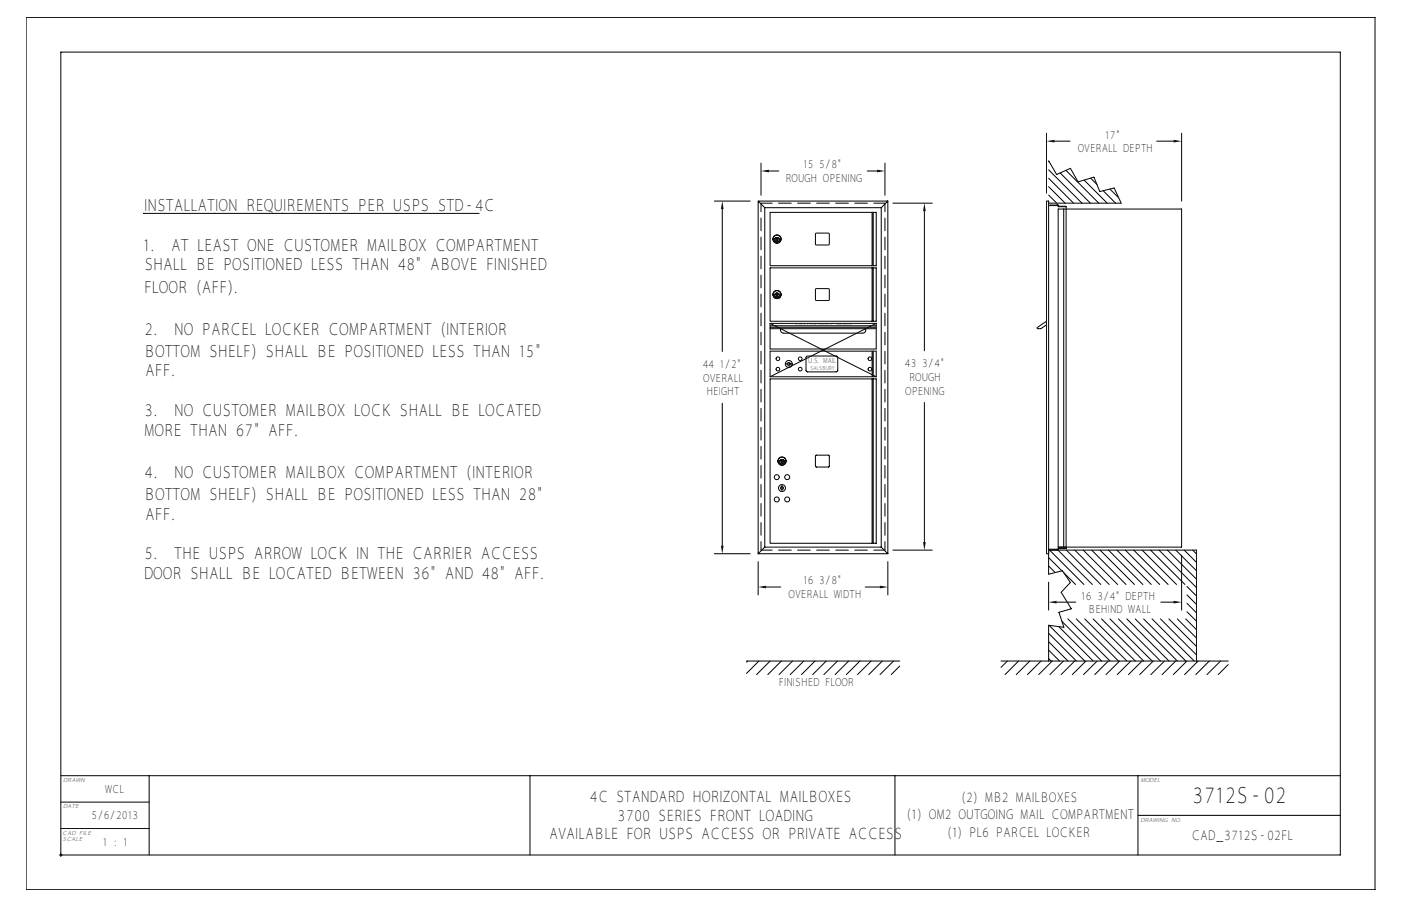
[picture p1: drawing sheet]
<svg xmlns="http://www.w3.org/2000/svg" width="432mm" height="279mm" viewBox="0 0 432 279" stroke-linecap="round" stroke-linejoin="round" font-family="sans-serif">
<g fill="none" stroke="#000" stroke-width=".31">
<path d="M8.1 5.4h415.7v269h-415.7zM234.6 50.3v9.9M237 52.7h3M267.3 52.7h3M272.8 50.3v9.9M322.5 41.1v18.5M323.2 57.6l5.1 5.1M323.2 55l7.7 7.7M323.2 52.4l10.3 10.3M323.2 49.8l.3 .3M323.2 49.6l2.5 4.2 4.2-1.9 2.4 4.2 4.9-1.5 1.8 4.5 4.4-1.1 2.2 4.7h-22.4M325 43.5h4.8"/>
<path d="M326.8 53.3l9.3 9.4M328.5 52.5l10.2 10.2M334.1 55.5l7.2 7.2M336.1 54.9l2 2M340 58.8l3.9 3.9M342.1 58.3l2.7 2.7M356.5 43.5h5.2M364.2 41.1v20.9M44.4 65.8h-.3h103.7M220.2 62h11M222.6 64.5v43.9M233.7 62l2 2"/>
<path d="M235.7 64v104.7M235.7 64h35.9M237.3 65.5h32.8v16.5h-32.8zM239.4 73.8l.2 .7zM251.4 72h4.1v3.5h-4.1zM268.8 65.5v16.5M269.1 65.5v16.5M271.6 64v104.7M273.6 62h-39.9v108.8M273.6 62v108.8M273.6 62l-2 2M275.2 62.7h12.2"/>
<path d="M284.9 65.1v43.1M323.2 60.2l2.5 2.5M323.7 63.4v-.2h2.4v.6h2.5M325.8 63.2v.2M325.8 63.2v.2h-2.6M326.1 64.5h38.1v104.2h-38.1zM326.4 63.8v-.2h2.1v.2M327.9 64.5v104.2M328.6 63.8l-.1 105.4h-2.1v-.2M237.3 82.6h32.8v16.5h-32.8zM237.3 99.7v7.9h32.8v-7.9M237.3 99.7l32.8 16.5"/>
<path d="M237.3 99.7h32.8M239.4 90.9l.2 .7zM251.4 89.1h4.1v3.5h-4.1zM268.8 82.6v16.5M269.1 82.6v16.5M270.1 99.7l-32.8 16.5M322.5 99.1l-2.8 2.1 1.1 .2 1.7-1.2M237.3 116.8h32.8v50.7h-32.8zM237.3 101.4h32.8M237.3 116.2h32.8M237.3 116.2v-7.9h32.8v7.9M237.3 100.5h32.8"/>
<path d="M237.3 100.9h32.8M240.7 101.4a.95 .95 0 0 0 .8 1.3h24.4a.95 .95 0 0 0 .9-1.3M242 112.2h2.2a1.07 1.07 0 0 0-1.5-.9 1.07 1.07 0 0 0-.3 1.8 1.07 1.07 0 0 0 1.8-.6v-.3M248.6 109.9l9.3-.1 .3 .5v4.1l-.5 .3-9-.1-.3-.4zM268.8 108.3v7.9M268.8 116.8v50.7M269.1 108.3v7.9M269.1 116.8v50.7M222.6 124.4v43.9M284.9 124.1v43.1M240.9 142.2l.2 .8zM241 149.4v2.2"/>
<path d="M251.4 140.5h4.1v3.4h-4.1zM220.2 170.8h11M233.7 170.8h39.9M233.7 173.2v10.3M235.7 168.7h35.9M235.7 168.7l-2 2.1M271.6 168.7l2 2.1M273.6 173.2v10.3M275.2 169.6h12.2M323.2 170.8h-.7v-108.8h.7v115.1l4.3-1.1 2.4 3.6-2.8 3.1 3.1 5-3.8 1.1 1.5 4.7-4.7-.7v11.1M323.2 179.5v8.6M323.2 169.6h45.6v34.3"/>
<path d="M323.2 174.5l2 2.1M323.2 172l4.1 4.1M323.5 169.6l10.6 10.6M323.7 169.4v.1h2.1v-.1M326.1 169.6l10.6 10.6M327.9 176.6l3.6 3.6M328.6 169h-2.5v.5l-2.9-.1M328.7 169.6l10.6 10.6M331.3 169.6l10.6 10.6M333.9 169.6l10.6 10.6M336.5 169.6l10.6 10.6M339 169.6l10.6 10.6"/>
<path d="M341.6 169.6l10.6 10.6M344.2 169.6l10.6 10.6M346.8 169.6l10.6 10.6M349.4 169.6l10.6 10.6M352 169.6l10.6 10.6M354.6 169.6l10.6 10.6M357.2 169.6l11.6 11.6M359.8 169.6l9 9M362.4 169.6l6.4 6.4M364.2 171.2v16.9M365 169.6l3.8 3.8M367.6 169.6l1.2 1.2"/>
<path d="M236.1 181h4.5M266.7 181h4.5M323.2 197.9l6 6M323.2 195.3l8.6 8.6M323.3 192.8l11.1 11.1M325.6 185.7h6M326.3 193.2l10.6 10.7M327.3 191.6l12.2 12.3M329.1 190.9l13 13M331.7 190.9l13 13M334.3 190.9l13 13M336.9 190.9l13 13"/>
<path d="M339.5 190.9l13 13M342.1 190.9l13 13M344.7 190.9l13 13M347.3 190.9l13 13M349.9 190.9l13 13M352.5 190.9l13 13M355.1 190.9l13 13M357.7 190.9l11.1 11.1M357.8 185.7h3.9M360.3 190.9l8.5 8.5M362.8 190.9l6 5.9M365.4 190.9l3.4 3.3"/>
<path d="M365.8 188.7l3 2.9M365.8 186.1l3 2.9M365.8 183.5l3 2.9M365.8 180.9l3 2.9M230.1 203.9h47.2M230.4 203.9l-.3 .3M233.9 203.9l-3.8 3.8M237.4 203.9l-4.2 4.1M240.8 203.9l-4.2 4.1M244.3 203.9l-4.2 4.1M247.7 203.9l-4.2 4.1M251.2 203.9l-4.2 4.1"/>
<path d="M254.6 203.9l-4.1 4.1M258.1 203.9l-4.2 4.1M261.6 203.9l-4.2 4.1M265 203.9l-4.2 4.1M268.5 203.9l-4.2 4.1M271.9 203.9l-4.1 4.1M275.4 203.9l-4.2 4.1M277.3 205.4l-2.6 2.6M308.5 203.9h70M310.5 203.9l-2 1.9M313.9 203.9l-4.1 4.1M317.4 203.9l-4.2 4.1"/>
<path d="M320.9 203.9l-4.2 4.1M323.2 203.1l.8 .8M323.2 200.5l3.4 3.4M324.3 203.9l-4.2 4.1M327.8 203.9l-4.2 4.1M331.2 203.9l-4.2 4.1M334.7 203.9l-4.2 4.1M338.1 203.9l-4.1 4.1M341.6 203.9l-4.2 4.1M345.1 203.9l-4.2 4.1M348.5 203.9l-4.2 4.1M352 203.9l-4.2 4.1"/>
<path d="M355.4 203.9l-4.1 4.1M358.9 203.9l-4.2 4.1M362.4 203.9l-4.2 4.1M365.8 203.9l-4.2 4.1M369.3 203.9l-4.2 4.1M372.7 203.9l-4.2 4.1M376.2 203.9l-4.2 4.1M378.5 205l-3 3M18.8 239.2h394.3M46 239.2v24.5M163.3 239.2v24.5M275.8 239.2v24.5"/>
<path d="M350.7 239.2v24.5M18.8 247.4h27.2M18.8 255.5h27.2M53.8 243.6l.7-.5 1.2-.3h55.3a2.68 2.68 0 0 1 2.6 2.7v6.3a2.68 2.68 0 0 1-2.6 2.7h-55.3a2.68 2.68 0 0 1-2.7-2.7v-6.7zM54.1 243.9l.9-.6 .7-.1h55.3a2.29 2.29 0 0 1 2.3 2.3v6.3a2.29 2.29 0 0 1-2.3 2.3h-55.3a2.29 2.29 0 0 1-2.3-2.3v-6.7zM54.3 244.2l1.4-.6h55.3a1.91 1.91 0 0 1 1.9 1.9v6.3a1.91 1.91 0 0 1-1.9 1.9h-55.3a1.91 1.91 0 0 1-1.9-1.9v-6.3zM55 244.8l.7-.3h55.3l.6 .3 .3 .7v6.3l-.3 .7-.6 .3h-55.3l-.7-.3-.3-.7v-6.3zM55.1 246.4h1.7M55.1 249.4h5.9M55.1 249.8h1.2M55.1 250.2h1.3M55.1 250.6h1.4"/>
<path d="M55.1 251h1.8M55.1 246.8h1.4M55.1 247.2h1.3M55.1 247.5h1.2M55.1 247.9h1.2M55.1 248.3h1.2M55.1 248.7h1.4M55.1 249.1h1.6M55.1 251.4h56.5M55.1 251.7h56.5M55.1 245.6h56.5M55.1 246h56.5"/>
<path d="M55.1 252.1h56.4M55.1 245.2h56.4M55.6 252.4h55.5M55.6 244.9h55.5M55.7 244.9l-.4 .2-.2 .4v6.3l.2 .4 .4 .2M56.3 249.4a1.48 1.48 0 0 0 1.4 1.9M56.5 249.4l.2 1.1 .7 .5h3.9a1.52 1.52 0 0 0 1.2-1.4 1.52 1.52 0 0 0-1.2-1.5h-2.9l-.3-.3 .3-.3h2.3l.3 .4h1.5l-.1-1-.5-.5-4.2-.1a1.52 1.52 0 0 0-1.2 1.5 1.52 1.52 0 0 0 1.2 1.5h3l.3 .3-.3 .3h-2.3l-.3-.5M57.7 246.1a1.73 1.73 0 0 0-1.4 1.7 1.73 1.73 0 0 0 1.4 1.7M58.2 249.8h2.6M58.3 247.8h2.4M61.3 246.1a1.54 1.54 0 0 1 1.4 2h-.6l.4 .5 .2 1.1 1.9-3.5M62.2 246.4h2.3"/>
<path d="M62.3 248.3h1.2M62.5 246.8h1.8M62.6 248.7h.7M62.7 247.2h1.4M62.7 249.1h.4M62.7 247.5h1.2M62.7 247.9h1M64.2 251.1l.4-.9h2.7l.5 .9M64.2 251h3.5M64.4 250.6h3.1M64.8 246.3h2.4l2.5 4.7h-1.7l-.7-1.1h-2.7l-.6 1.1h-1.8zM66 247.7l.3 .6h-.6z"/>
<path d="M66 247.3l.7 1.4h-1.5zM67.3 246.2l2.4 4.4v-4.3M67.5 246.4h2.2M67.7 246.8h2M67.9 247.2h1.8M68.1 247.5h1.6M68.3 247.9h1.4M68.5 248.3h1.2M68.7 248.7h1M68.9 249.1h.8M69.1 249.4h.6M69.3 249.8h.4"/>
<path d="M69.9 246.3h1.5v3.6h3.9v1.1h-5.4zM71.6 246.8h3.9M71.6 247.2h3.7M71.6 247.5h3.7M71.6 247.9h3.7M71.6 248.3h3.7M71.6 248.7h3.8M75.5 251v-.4l.5 .5 .7 .2M75.8 246.4h-4.2v3h3.7M75.8 246.6l.9-.3h3.9l.7 .6 .2 1h-1.6l-.3-.4h-2.3l-.3 .3 .3 .3h3a1.52 1.52 0 0 1 1.2 1.5 1.52 1.52 0 0 1-1.2 1.4l-4.2-.1-.5-.4-.1-1.1h1.5l.3 .5h2.3l.3-.3-.3-.3h-2.9a1.56 1.56 0 0 1-.9-2.7zM76.7 246.1a1.75 1.75 0 0 0-1.5 1.2 1.75 1.75 0 0 0 .5 1.8h-4.1M77.2 249.8h2.6"/>
<path d="M77.4 249.4h2.2M77.5 247.5h2.1M77.5 247.9h2.1M80.3 246.1a1.54 1.54 0 0 1 1.4 2h-.7a1.77 1.77 0 0 1 .7 1.8 1.77 1.77 0 0 1-1.4 1.4M81.1 251h1.1M81.2 246.4h1M81.3 248.3h.9M81.5 250.6h.7M81.5 246.8h.7M81.5 248.7h.7M81.6 250.2h.6M81.6 247.2h.6"/>
<path d="M81.7 249.1h.5M81.7 249.4h.5M81.7 249.8h.5M81.7 247.5h.5M81.7 247.9h.5M82.2 246.3v4.7M84 249.2h2.6l.3 .4-.3 .3h-2.6zM84 247.4h2.6l.3 .4-.3 .3h-2.6zM84.2 249.4l2.5 .2-2.5 .1zM84.2 247.6l2.5 .1-2.5 .2zM87.1 246.1a1.62 1.62 0 0 1 1.3 2.4 1.69 1.69 0 0 1-1.2 2.8M87.1 246.3a1.44 1.44 0 0 1 1 2.3 1.49 1.49 0 0 1-.9 2.4h-4.8v-4.7h4.8"/>
<path d="M88 246.4h1.2M88.1 251h1.7M88.3 246.8h.9M88.4 250.6h1M88.5 248.3h.7M88.5 248.7h.7M88.5 247.2h.7M88.5 247.9h.7M88.5 247.5h.7M88.6 250.2h.7M88.6 249.1h.6M88.6 249.4h.6"/>
<path d="M88.6 249.8h.6M89.2 246.3v3.6a1.4 1.4 0 0 0 1.4 1.4M89.4 246.3h1.6v3.3l.3 .3 3-.1 .1-3.5h1.5l-.1 4.2-.5 .4-.6 .1-4.7-.1-.4-.4-.2-.6zM91.2 246.3l.1 3.4h2.9v-3.4M91.2 246.4h3M91.2 249.4h3M91.2 246.8h3M91.2 247.2h3M91.2 247.5h3M91.2 247.9h3M91.2 248.3h3M91.2 248.7h3"/>
<path d="M91.2 249.1h3M95.6 251h1.2M95.9 250.6h.9M96.1 250.2h.7M96.1 246.3v3.6a1.4 1.4 0 0 1-1.4 1.4M96.1 246.4h.7M96.1 249.4h.7M96.1 249.8h.7M96.1 246.8h.7M96.1 247.2h.7M96.1 247.5h.7M96.1 247.9h.7"/>
<path d="M96.1 248.3h.7M96.1 248.7h.7M96.1 249.1h.7M96.8 246.3v4.7M98.6 247.4h2.7l.2 1.1-.3 .2h-2.6zM98.8 247.6h2.4l.1 .8-2.5 .1zM98.8 250.2h2.5M98.8 250.6h2.5M98.8 251h2.5M98.8 247.9h2.5M98.8 248.3h2.5M101.3 250.2l-2.5-.1v.9"/>
<path d="M101.3 250.2v.8M101.8 246.1a1.4 1.4 0 0 1 1.4 1.4v1.1l1.6 .1M102.9 246.4l2.7 3.2v1.4M103 248.6v.2a.48 .48 0 0 0-.3 .5 .48 .48 0 0 0 .3 .4v1.3h-1.5v-.9l-.3-.2h-2.6v1.1h-1.6v-4.7h4.8l.9 .3a2.15 2.15 0 0 1 .3 2M103 246.3h2l1.6 1.8 1.6-1.8h2l-2.8 3.2v1.5h-1.6v-1.5zM103.1 249.4h2.4M103.1 249.1h2.1M103.2 247.2h.3M103.2 249.8h2.4M103.2 248.6l-.2 .7 .2 1.7M103.2 250.2h2.4M103.2 250.6h2.4"/>
<path d="M103.2 251h2.4M103.2 247.5h.6M103.2 247.9h1M103.2 248.3h1.3M105.2 246.1l1.4 1.6 1.4-1.6M105.4 246.4h2.4M105.8 246.8h1.7M106.1 247.2h1M106.4 247.5h.4M107.6 249.8h4M107.6 250.2h4M107.6 250.6h4"/>
<path d="M107.6 251h4M107.7 249.4h3.9M108 249.1h3.6M108.4 248.7h3.2M108.7 248.3h2.9M109 247.9h2.6M109.4 247.5h2.2M109.7 247.2h1.9M110 246.8h1.6M111 244.9l.4 .2 .2 .4v6.3l-.2 .4-.4 .2M111.6 246.4h-1.2l-2.8 3.2v1.4M350.7 251.4h62.4"/>
<path d="M18.3 263.7h394.8v-247.6h-394.3v248.1"/>
<circle cx="239.5" cy="74" r=".7"/>
<circle cx="239.5" cy="73.7" r="1.28"/>
<circle cx="239.5" cy="74" r=".76"/>
<circle cx="239.5" cy="74" r=".73"/>
<circle cx="239.5" cy="73.7" r="1.19"/>
<circle cx="239.5" cy="90.8" r="1.28"/>
<circle cx="239.5" cy="91.1" r=".7"/>
<circle cx="239.5" cy="91.1" r=".76"/>
<circle cx="239.5" cy="91.1" r=".73"/>
<circle cx="239.5" cy="90.8" r="1.19"/>
<circle cx="239.8" cy="110.6" r=".56"/>
<circle cx="239.8" cy="113.8" r=".56"/>
<circle cx="243.1" cy="112.2" r=".46"/>
<circle cx="246.6" cy="110.6" r=".56"/>
<circle cx="246.6" cy="113.8" r=".56"/>
<circle cx="268.1" cy="113.8" r=".56"/>
<circle cx="268.1" cy="110.6" r=".56"/>
<circle cx="239.4" cy="147.1" r=".76"/>
<circle cx="239.4" cy="154" r=".76"/>
<circle cx="241" cy="142.2" r="1.19"/>
<circle cx="241" cy="150.5" r="1.07"/>
<circle cx="241" cy="150.5" r=".46"/>
<circle cx="241" cy="142.5" r=".7"/>
<circle cx="241" cy="142.5" r=".73"/>
<circle cx="241" cy="142.5" r=".76"/>
<circle cx="241" cy="142.2" r="1.28"/>
<circle cx="242.6" cy="147.1" r=".76"/>
<circle cx="242.6" cy="154" r=".76"/>
</g>
<path d="M234.6 52.7l2.4-.4v.8zM270.3 52.3l2.5 .4-2.5 .4zM322.5 43.5l2.5-.4v.8zM361.7 43.1l2.5 .4-2.5 .4zM222.6 62l.4 2.5h-.8zM284.9 62.7l.4 2.4h-.8zM222.2 168.3h.8l-.4 2.5zM284.5 167.2h.8l-.4 2.4zM233.7 181l2.4-.4v.8zM271.2 180.6l2.4 .4-2.4 .4zM323.2 185.7l2.4-.4v.8zM361.7 185.3l2.5 .4-2.5 .4z" fill="#000"/>
<path d="M234.6 62.7h38.2M234.6 169.6h38.2" fill="none" stroke="#000" stroke-width=".31" stroke-dasharray="3.9 2" stroke-dashoffset=".5"/>
<path d="M234.6 169.6v-106.9M272.8 169.6v-106.9" fill="none" stroke="#000" stroke-width=".31" stroke-dasharray="3.9 2" stroke-dashoffset="1.3"/>
<path d="M49.2 241.3h110.7v21.1h-110.7z" fill-rule="evenodd" fill="#fff"/>
<text font-size="6.9" x="367.4" y="247.8">3712S-02</text>
<g font-size="5.2">
<text x="44.4" y="65.1">INSTALLATION REQUIREMENTS PER USPS STD-4C</text>
<text x="44.1" y="77.3">1.</text>
<text x="52.8" y="77.3">AT LEAST ONE CUSTOMER MAILBOX COMPARTMENT</text>
<text x="44.5" y="83.4">SHALL BE POSITIONED LESS THAN 48&quot; ABOVE FINISHED</text>
<text x="44.4" y="90.2">FLOOR (AFF).</text>
<text x="44.5" y="103.2">2.</text>
<text x="53.7" y="103.2">NO PARCEL LOCKER COMPARTMENT (INTERIOR</text>
<text x="44.4" y="110">BOTTOM SHELF) SHALL BE POSITIONED LESS THAN 15&quot;</text>
<text x="44.8" y="116.1">AFF.</text>
<text x="44.5" y="128.3">3.</text>
<text x="53.7" y="128.3">NO CUSTOMER MAILBOX LOCK SHALL BE LOCATED</text>
<text x="44.4" y="134.4">MORE THAN 67&quot; AFF.</text>
<text x="44.5" y="147.4">4.</text>
<text x="53.7" y="147.4">NO CUSTOMER MAILBOX COMPARTMENT (INTERIOR</text>
<text x="44.4" y="154.2">BOTTOM SHELF) SHALL BE POSITIONED LESS THAN 28&quot;</text>
<text x="44.8" y="160.3">AFF.</text>
<text x="44.5" y="172.5">5.</text>
<text x="53.7" y="172.5">THE USPS ARROW LOCK IN THE CARRIER ACCESS</text>
<text x="44.4" y="178.6">DOOR SHALL BE LOCATED BETWEEN 36&quot; AND 48&quot; AFF.</text>
</g>
<g font-size="4.8">
<text x="181.8" y="247.5">4C STANDARD HORIZONTAL MAILBOXES</text>
<text x="190.4" y="253.2">3700 SERIES FRONT LOADING</text>
<text x="169.2" y="258.9">AVAILABLE FOR USPS ACCESS OR PRIVATE ACCESS</text>
</g>
<g font-size="4.1">
<text x="296.3" y="247.3">(2) MB2 MAILBOXES</text>
<text x="279.4" y="252.7">(1) OM2 OUTGOING MAIL COMPARTMENT</text>
<text x="291.9" y="258.2">(1) PL6 PARCEL LOCKER</text>
<text x="367.2" y="259">CAD_3712S-02FL</text>
</g>
<g font-size="3.5">
<text x="332.2" y="46.8">OVERALL DEPTH</text>
<text x="340.6" y="42.7">17&quot;</text>
<text x="247.5" y="51.9">15 5/8&quot;</text>
<text x="242.1" y="56.2">ROUGH OPENING</text>
<text x="216.6" y="113.5">44 1/2&quot;</text>
<text x="278.9" y="113.3">43 3/4&quot;</text>
<text x="216.8" y="117.8">OVERALL</text>
<text x="280.2" y="117.6">ROUGH</text>
<text x="217.8" y="121.9">HEIGHT</text>
<text x="279" y="121.7">OPENING</text>
<text x="243" y="184.5">OVERALL WIDTH</text>
<text x="247.5" y="180.2">16 3/8&quot;</text>
<text x="333.3" y="184.9">16 3/4&quot; DEPTH</text>
<text x="335.4" y="189.2">BEHIND WALL</text>
<text x="240.1" y="211.7">FINISHED FLOOR</text>
<text x="32.4" y="244.5">WCL</text>
<text x="28.2" y="252.6">5/6/2013</text>
<text x="31.7" y="260.8">1 : 1</text>
</g>
<text font-size="2.2" x="249" y="112.1">U.S. MAIL</text>
<g font-size="1.8">
<text x="19.5" y="241.2">DRAWN</text>
<text x="351.5" y="241.2">MODEL</text>
<text x="19.5" y="249.3">DATE</text>
<text x="19.2" y="257.5">CAD FILE</text>
<text x="351.5" y="253.4">DRAWING NO.</text>
<text x="19.3" y="259.5">SCALE</text>
</g>
<text font-size="1.7" x="249.8" y="114">SALSBURY</text>
<g font-size=".5">
<text x="245.2" y="100.3">OUTGOING</text>
<text x="257.8" y="100.3">MAIL</text>
</g>
</svg>
